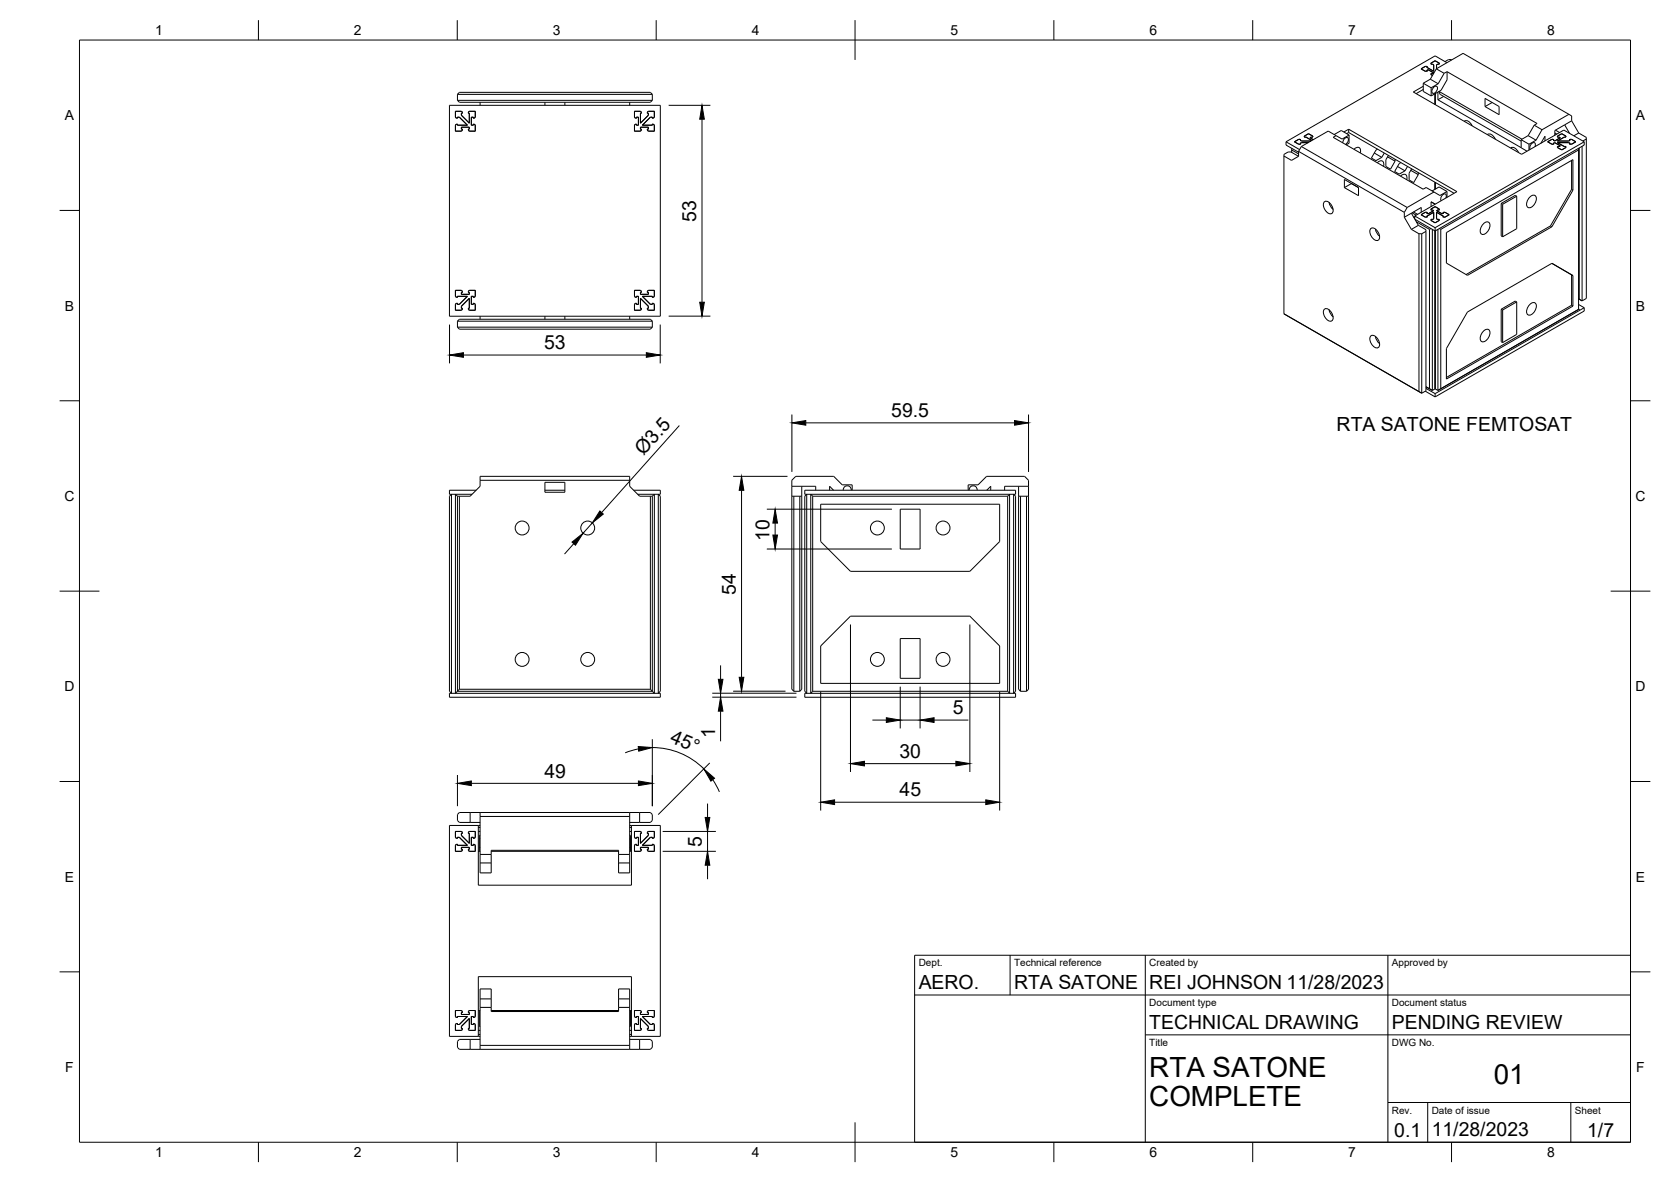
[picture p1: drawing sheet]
<svg xmlns="http://www.w3.org/2000/svg" width="420mm" height="297mm" viewBox="0 0 420 297" stroke-linecap="round" stroke-linejoin="round" font-family="sans-serif">
<!-- layer: Visible -->
<g fill="none" stroke="#000" stroke-width=".25">
<path d="M359.6 19.9l-1.7 1M359.6 19.9l2 1.1M361.1 17.3l6.8-3.9 27.3 15.7v1.3M361.1 17.3l2 1.1M361.1 17.3l-1.5 2.6M361.2 17.3v-1l.7-.2v-.2l-1.1-.6-1 .6v.2l.7 .2v1.6l-1.8-1 .2-.1-.2-.1h-.3l-1.1 .6 1.1 .6h.3l.4-.4 1.4 .8-.7 .2v.2l.4 .3M363.1 18.4l-1.5 2.6M363.8 15.8l-3-1.8-37.4 21.6M363.9 18v2.1l-1.5 2.6-2.5 1.4M363.9 18l-.8 .4M363.9 18l22.6 13-.7 .5M365 15h-.8l-.9 .5"/>
<path d="M113 26.5h53v53h-53zM114.5 28h1.5l.3 .2v.3h-.3v.5l2 2v-2.5h-.2v-.3l.2-.2h1.5v1.4l-.2 .3h-.3v-.3h-.5v2.1h.5v-.3l.5 .3v1.5h-1.5l-.2-.3v-.2h.2v-.5h-2v.5h.3l-.3 .5h-1.5v-1.5l.3-.3h.2v.3h2.5l-2-2.1h-.5v.3l-.5-.3zM115 23.7v1.5M115 23.7l.5-.5h48l.5 .5M115 23.7h49M115 25.2l.5 .5h48l.5-.5M115 25.2h49M120.7 25.7v.8M137 25.7v.8M142 25.7v.8M158.3 25.7v.8M159.5 28h1.5l.3 .2v.3h-.3v2.5l2-2v-.5h-.2l.2-.5h1.5v1.4l-.2 .3h-.3v-.3h-.5l-2 2.1h2.5v-.3h.3l.2 .3v1.5h-1.5l-.2-.3v-.2h.2v-.5h-2v.5h.3l-.3 .5h-1.5v-1.5l.3-.3h.2v.3h.5v-2.1h-.5v.3l-.5-.3z"/>
<path d="M164 23.7v1.5M322.8 39.2l1.9 1.1 1.8-1M323.4 35.6v.9l3.1 1.8M323.4 35.6l3.4 2M324.8 37.7l1.7 1M324.8 37.3v1M326.5 39.3l-1.9-1.1h-.7l-1.1 .6v40.1M326.5 38l26.6 15.4M326.5 38v1.3M327.2 36.8l26.6 15.3M327.2 36.8l-.7 1.2M329.6 35.4h-2.3l-.4-.2 .2-.1-.6-.1-1 .6 1 .6 .6-.1-.2-.1 .4-.2h1.6"/>
<path d="M330.2 35.1l-.8-.5 .7-.2v-.2l-1.1-.6-1 .6v.2h.3l1.6 .9M335.5 33.8l1.7-1 2 1.1M335.9 34.1l-.7 .4 22.6 13 .8-.4 2 1.1M335.9 34.1l-1.9-1.2-6.8 3.9M337.6 35.9l.3-.8a.7 .7 0 0 1 1.1-.3l-.1 .9-.6 .6M339.1 32.5l27.2 15.7-10.6 6.1M339.1 32.5v.8M339.1 33.3l26.5 15.3M339.1 33.3l-.5 .3M339.1 32.5l-1.2 .7M339.2 33.9l-1.7 1.1-1.6-.9M339.2 33.9v2.1l-.7 .4"/>
<path d="M340.5 37.5a.92 .92 0 0 1 1.3-.4 .92 .92 0 0 1 .2 1.3M345.5 38.4l1.9 1.1M346.4 37.5l-.4 .2-1.2 2 1.2 .7 1.4-.9M348.1 38.5l-.7 1M348.9 39.4l1.9 1.1M349.1 39.1l-.6 1v1.7l1.1 .7 1.2-2M357.9 22.5l-1.8 1M357.9 21.7l-2.5 1.4 27.2 15.7 10.6-6.1 5.1 2.9M357.9 20.9v2.1l2 1.1M357.9 20.9l2 1.2M359.9 22.1v2M360.5 22l.7-.3a1.16 1.16 0 0 1-1 1.7 1.01 1.01 0 0 1 .3-1.4z"/>
<path d="M360.8 23.5v2.8M361.5 23.1v2M361.5 25.1l21 12M361.6 21l-1.7 1.1M361.9 22.9l.4 .9 20.2 11.7M363 24.2l-1.5 .9M368.2 30.5a1.5 1.5 0 0 1 2 1.1M373.4 24.7l3.5 2.1v2l-3.5-2zM374 33.8a1.5 1.5 0 0 1 2 1.2M375.2 25.8l-1.8 1M379.8 37.2a1.5 1.5 0 0 1 2 1.1M382.5 35.1v2l1.5 .9"/>
<path d="M382.5 35.1l2 1.1M384.2 34.1l-1.7 1M384.2 34.1l2 1.1M384.5 36.2v1.5M385.8 31.5l1.9 1.1M385.8 31.5l-1.6 2.6M385.9 36.9a.64 .64 0 0 0-.3-1.1l-.5 .3-.4 .6 .1 .8M386.2 35.2l-1.7 1M387.7 32.6l-1.5 2.6M388.5 35.4v-1.2l-1.1 1.8M389.1 35.6l1.1-.6 .5 .1-.2 .1 .4 .2 1.4-.8-.7-.2v-.2l1.1-.6 1 .6v.2h-.3l-1.8 1h2.8l.4-.2-.2-.1 .6-.1 1 .6-1 .6-.6-.1 .2-.1-.4-.2h-2.8l1.8 1.1h.3v.2l-1 .6-1.1-.6v-.2l.7-.3-1.4-.8-.4 .2 .2 .1-.5 .1zM390.9 33.8l.2 .1"/>
<path d="M390.9 33.4l.5 .3M391.1 32.7l1 .6M393.4 31.4l-2.5 1.4v1.2M393.4 31.4l1.3 2.1M394.5 28.7l-6.8 3.9M395.2 30.4l1.8 3M395.2 30.4l-1.8 1M396.9 37.3v40.5M396.9 37.7l-34.6 19.9M397 33.4l1.9 1.1v40.5l-1.1 .6M397 33.4l-1.3 .7M397.1 37.2v38"/>
<path d="M397.8 36.8v38.8M398.3 35.6v.9l-37.5 21.5-5-2.9M398.3 35.6l-37.5 21.6M398.9 34.9l-.9 .5M333 50.7a1.5 1.5 0 0 1 2 1.2 1.34 1.34 0 0 1-.3 1.8 2.17 2.17 0 0 1-1.7-3zM334.2 50.8l.2 .8 .8 1M338 47.1v-2l3.6 2M338 47.1l3.6 2.1v-2.1M339.8 46.1l1.8 1M339.8 46.1l-1.8 1M339.8 46.1h.1M344.7 57.4a1.5 1.5 0 0 1 2 1.2 1.34 1.34 0 0 1-.3 1.8 2.17 2.17 0 0 1-1.7-3z"/>
<path d="M345.8 57.6l.3 .8 .8 1M346.3 40.9a.91 .91 0 0 1 1.3-.4 .91 .91 0 0 1 .3 1.3M350.8 40v.5M351.4 41.8l1.9 1.1M352.2 44.2a.9 .9 0 0 1 1.2-.3 .9 .9 0 0 1 .3 1.2M352.2 40.9l-.4 .2-1.1 2 1.1 .7 1.5-.9M353.1 54.6l1.8 3M353.1 53.4v1.2M353.8 52.1l-.7 1.3M353.9 41.8l-.6 1.1M354.7 42.8l1.9 1.1M354.9 57.6l1.9 1.1"/>
<path d="M354.9 53.6l1.7 3M354.9 53.6l-1.8 1M354.9 42.4l-.6 1.1v1.7l1.2 .7 1.1-2M355 53.5l1.1 .6M355.4 53.3l1 .6M355.4 54.5l.3 .2M355.7 54.3v.7M355.7 54.3l5.1 2.9M356.1 55.7l3.3 1.9M356.6 43.4v.5M356.6 56.6l1.9 1.1v40.5l-1 .6M356.6 56.6l-1.7 1"/>
<path d="M356.8 58.7v39.7M356.8 58.7h.7M357.3 54l1.1-.7h.3l.2 .2-.2 .1 .4 .1 1.4-.8-.3-.2-.2 .1-.2-.3 1-.6 1.1 .6-.2 .3-.2-.1-.3 .2 1.4 .8 .4-.1-.2-.1 .2-.2h.3l1.1 .7-1.1 .6h-.3l-.2-.1 .2-.1-1.8-1.1v1.7l.3 .2 .2-.1 .2 .3-1.1 .6-1-.6 .2-.3 .2 .1 .3-.2v-1.7l-1.8 1.1 .2 .1-.2 .1h-.3zM357.4 53.3v-1.2l-2.5 1.5M357.5 58.7v40.1M358.5 58.2l-1 .5M359.4 57.6v40.1M359.8 57.4l-.4 .2M360.1 48l1.7-1 2 1.1M360.2 57.6v40.5M360.6 48.2l-6.8 3.9M360.8 51.3l-1-.6v1.2"/>
<path d="M360.8 45.8v1.7M360.8 57.2v40.5M361.5 57.6v40.5M361.9 57.4l.4 .2M362.3 57.6v40.1l-.8 .4M363.5 49.8a.64 .64 0 0 0-.3-1.1l-.5 .3-.4 .6 .1 .8M363.8 48.1l-1.7 1-1.5-.9M363.8 48.1v1.5M373 56.2a.9 .9 0 0 1 1.6 0 2.27 2.27 0 0 1-1.9 2.7 1.51 1.51 0 0 1 0-2.3zM377.5 51.1l.3 .2M377.5 51.1v8.2l.3 .2M377.8 51.3v8.2"/>
<path d="M381.4 49.3l-3.6 2M381.4 49.3l-.4-.2-3.5 2M381.4 49.3v8.2l-3.6 2M384.7 49.5a.9 .9 0 0 1 1.5 0 2.27 2.27 0 0 1-1.9 2.7 1.51 1.51 0 0 1 0-2.3zM389.8 56.8l.4 .2M389.8 56.8l-21.2 12.2M395.2 47.6l.3 .2M395.2 47.6l-5.4 9.2M395.2 40.3v7.3M395.5 47.8l-5.3 9.2M395.5 47.8v-7.7l-31.8 18.3v7.7l5.3 3.1 21.2-12.2M114.5 73h1.5l.3 .2v.3h-.3v.5h2v-.5h-.2l.2-.5h1.5v1.5l-.2 .2h-.3v-.2h-.5v2h.5v-.3l.5 .3v1.5h-1.5l-.2-.3v-.2h.2v-2.5l-2 2v.5h.3l-.3 .5h-1.5v-1.5l.3-.3h.2v.3h.5l2-2h-2.5v.2h-.2l-.3-.2z"/>
<path d="M120.7 79.5v.7M137 79.5v.7M142 79.5v.7M158.3 79.5v.7M159.5 73h1.5l.3 .2v.3h-.3v.5h2v-.5h-.2l.2-.5h1.5v1.5l-.2 .2h-.3v-.2h-2.5l2 2h.5v-.3l.5 .3v1.5h-1.5l-.2-.3v-.2h.2v-.5l-2-2v2.5h.3v.2l-.3 .3h-1.5v-1.5l.3-.3h.2v.3h.5v-2h-.5v.2l-.5-.2zM322.8 78.9l34.7 19.9M333 77.7a1.5 1.5 0 0 1 2 1.2 1.34 1.34 0 0 1-.3 1.8 2.17 2.17 0 0 1-1.7-3zM334.2 77.8l.2 .8 .8 1M377.5 77.7v8.2l.3 .2M377.5 77.7l.3 .2M377.8 77.9v8.2M381.4 75.9v8.1l-3.6 2.1"/>
<path d="M381.4 75.9l-3.6 2M381.4 75.9l-.4-.2-3.5 2M384.7 76.5a.9 .9 0 0 1 1.5 0 2.27 2.27 0 0 1-1.9 2.7 1.51 1.51 0 0 1 0-2.3zM395.2 76.7l.3 .2M395.2 76.7l-31.5 18.2M395.5 69.3l-5.3-3.1-21.2 12.2-5.3 9.2v7.7l31.8-18.4M395.5 69.3v7.6M395.5 69.3l-.3-.2v7.6M396.9 77.8h.1M396.9 76.5l1.4 .8M396.9 77.8l-35.4 20.3M397.1 75.2l.7 .4"/>
<path d="M397.1 75.2l-.2-.1 .9 .5M398.3 77.3v.9l-37.5 21.5M398.3 77.3l-37.5 21.6M115 80.7v1.5M115 82.2l.5 .5h48l.5-.5M115 82.2h49M115 80.7l.5-.5h48l.5 .5M115 80.7h49M164 80.7v1.5M344.7 84.4a1.5 1.5 0 0 1 2 1.2 1.34 1.34 0 0 1-.3 1.8 2.17 2.17 0 0 1-1.7-3zM345.8 84.6l.3 .8 .8 .9M358.4 98.3l2.4 1.4"/>
<path d="M358.5 97.6l2.3 1.3M359.4 97.7l-.9-.5 1.7 .9M359.4 97.7l.8 .4M360.8 98.9v.8M360.8 97.7l-.6 .4M360.8 97.7l.7 .4M373 83.2a.9 .9 0 0 1 1.6 0 2.27 2.27 0 0 1-1.9 2.7 1.51 1.51 0 0 1 0-2.3zM113 124.7l.5-.5v50l-.5-.5zM115 124.7v49M115 124.7h3.2l2.5-2.5v-2.5h37.6v2.5l2.5 2.5h3.2M115 124.7l-.5-.5v50l.5-.5M115.5 124.7v48.5"/>
<path d="M119.7 123.2h-6.7v1h5.7M120.7 120.7h37.6M137 121.2h5v2.5h-5zM137 123.2h5M159.3 123.2h6.7v1h-5.7M163.5 124.7v48.5M164 124.7v49M164 124.7l.5-.5v50l-.5-.5M165.5 124.2l.5 .5v49l-.5 .5zM199.1 124.7h2.5M199.1 122.2h6v1M199.6 124.7v49"/>
<path d="M201.1 124.7v49M201.6 122.2v51l-.5 .5M202.4 123.2h53v1h-53zM202.8 124.2v50l-.4-.5v-49zM204.3 124.7h49.1M204.3 124.7v49M204.3 124.7l-.4-.5v50l.4-.5M206.4 126.7h45v9.4l-7.5 7.5h-30.1l-7.4-7.5zM208.6 123.2v-1l1 1M214 123.2a1.01 1.01 0 0 0-1-1.1 1.01 1.01 0 0 0-1 1.1M214.3 123.2v-1.4h-2.5l-2.2-2.1h-9.5l-1 1v52.5l.5 .5M226.4 128h5v10h-5z"/>
<path d="M243.4 123.2v-1.4h2.5l2.2-2.1h9.5l1 1v52.5l-.5 .5M243.7 123.2a1.01 1.01 0 0 1 1-1.1 1.01 1.01 0 0 1 1 1.1M248.1 123.2l1-1v1M253.4 124.7v49M253.4 124.7l.5-.5v50l-.5-.5M254.9 124.2l.5 .5v49l-.5 .5zM256.1 124.7h2.5M256.1 122.2v51l.5 .5M256.6 124.7v49M258.1 124.7v49M258.6 122.2h-6v1M113 174.2h53v1h-53z"/>
<path d="M115 173.7h49M115.5 173.2l-.5 .5M115.5 173.2h48M163.5 173.2l.5 .5M199.6 173.7h1.5M202.4 174.2h53v1h-53zM204.3 173.7h49.1M206.4 162.3l7.4-7.5h30.1l7.5 7.5v9.4h-45zM226.4 160.5h5v10h-5zM256.6 173.7h1.5M114.5 208.9h1.5l.3 .3v.2h-.3v.5l2 2v-2.5h-.2v-.2l.2-.3h1.5v1.5l-.2 .3h-.3v-.3h-.5v2h.5v-.2l.5 .2v1.5h-1.5l-.2-.2v-.3h.2v-.5h-2v.5h.3l-.3 .5h-1.5v-1.5l.3-.2h.2v.2h2.5l-2-2h-.5v.3l-.5-.3zM118.2 204.2v2.5"/>
<path d="M120.3 213.9h.4M120.3 208.9h.4M120.3 207.9h.4M120.3 207.4v15h38.5v-15M120.5 213h.2M120.5 210.8h.2M120.7 206.7h-5.2l-.5-.5v-1.5l.5-.5h48l.5 .5v1.5l-.5 .5h-5.2M120.7 204.2v15.2h2.8v-5.7h32v5.7h2.8v-15.2M120.7 207.4h-7.7v53h7.7M120.7 209.9h-.2v4M120.7 205.2h37.6M120.7 214.7h2.8"/>
<path d="M120.7 216.9h2.8M123.5 213.9h32M155.5 214.7h2.8M155.5 216.9h2.8M158.3 207.4h7.7v53h-7.7M158.3 213.9h.5M158.3 208.9h.5M158.3 209.9h.2v4M158.3 207.9h.5M158.3 213h.2M158.3 210.8h.2M159.5 208.9h1.5l.3 .3v.2h-.3v2.5l2-2v-.5h-.2l.2-.5h1.5v1.5l-.2 .3h-.3v-.3h-.5l-2 2h2.5v-.2h.3l.2 .2v1.5h-1.5l-.2-.2v-.3h.2v-.5h-2v.5h.3l-.3 .5h-1.5v-1.5l.3-.2h.2v.2h.5v-2h-.5v.3l-.5-.3z"/>
<path d="M160.8 204.2v2.5M114.5 253.9h1.5l.3 .3v.3h-.3v.4h2v-.4h-.2l.2-.6h1.5v1.5l-.2 .3h-.3v-.3h-.5v2.1h.5v-.3l.5 .3v1.4h-1.5l-.2-.2v-.2h.2v-2.5l-2 1.9v.6h.3l-.3 .4h-1.5v-1.4l.3-.3h.2v.3h.5l2-2.1h-2.5v.3h-.2l-.3-.3zM120.3 253.9h.4M120.3 258.9h.4M120.3 260h.4M120.5 253.9v4h.2M120.7 253.2h2.8M120.7 251h2.8M123.5 253.9h32M155.5 253.2h2.8M155.5 251h2.8M158.3 253.9h.5"/>
<path d="M158.3 258.9h.5M158.3 260h.5M158.5 253.9v4h-.2M159.5 253.9h1.5l.3 .3v.3h-.3v.4h2v-.4h-.2l.2-.6h1.5v1.5l-.2 .3h-.3v-.3h-2.5l2 2.1h.5v-.3l.5 .3v1.4h-1.5l-.2-.2v-.2h.2v-.6l-2-1.9v2.5h.3v.2l-.3 .2h-1.5v-1.4l.3-.3h.2v.3h.5v-2.1h-.5v.3l-.5-.3zM118.2 261.2v2.5M120.3 260.4v-15h38.5v15M120.7 261.2h-5.2l-.5 .5v1.5l.5 .5h48l.5-.5v-1.5l-.5-.5h-5.2M120.7 263.7v-15.2h2.8v5.7h32v-5.7h2.8v15.2M120.7 262.7h37.6M160.8 261.2v2.5"/>
<circle cx="131.3" cy="132.7" r="1.75"/>
<circle cx="147.8" cy="132.7" r="1.75"/>
<circle cx="220.6" cy="132.7" r="1.75"/>
<circle cx="237.1" cy="132.7" r="1.75"/>
<circle cx="131.3" cy="165.7" r="1.75"/>
<circle cx="147.8" cy="165.7" r="1.75"/>
<circle cx="220.6" cy="165.7" r="1.75"/>
<circle cx="237.1" cy="165.7" r="1.75"/>
</g>
<!-- layer: Visible Narrow -->
<path d="M361.9 23l20.8 12" fill="none" stroke="#000" stroke-width=".25"/>
<!-- layer: BORDER -->
<g fill="none" stroke="#000" stroke-width=".25">
<path d="M20 10.1h390v276.9h-390zM65 5.1v5M115 5.1v5M165 5.1v5M215 5.1v10M265 5.1v5M315 5.1v5M365 5.1v5M15 52.9h5M410 52.9h5M15 100.7h5M410 100.7h5"/>
<path d="M15 148.6h10M405 148.6h10M15 196.4h5M410 196.4h5M15 244.2h5M410 244.2h5M65 287v5M115 287v5M165 287v5M215 282.1v9.9M265 287v5M315 287v5"/>
<path d="M365 287v5"/>
</g>
<!-- layer: TITLEBLOCK -->
<path d="M230 240.1h180v46.9h-180zM230 250h180M254 240.1v9.9M288 240.1v46.9M349 240.1v46.9M288 260.1h122M349 277.1h61M359 277.1v9.9M395 277.1v9.9" fill="none" stroke="#000" stroke-width=".25"/>
<!-- layer: FD_Dimensions -->
<g fill="none" stroke="#000" stroke-width=".25">
<path d="M168.1 26.5h10.5M176.5 30v46M168.1 79.4h10.5M113 81.6v9.7M116.5 89.2h46M166 81.6v9.7M170.8 106.9l-19.5 21.9M184.3 119.7h13.7M199.1 104.2v14.4M202.6 106.3h52.5M258.6 104.2v14.4M144.3 136.6l-2.4 2.6"/>
<path d="M148.9 131.4l-2.3 2.6M186.5 123.2v47M192.8 138h31.5M192.8 128h31.5M194.9 131.5v3M213.8 156.9v37.1M243.9 156.9v37.1M179.1 174.2h21.2M179.1 175.2h21.2M181.2 167.2v3.5M181.2 174.2v1M181.2 178.7v7.6"/>
<path d="M184.3 173.7h13.2M206.4 173.8v29.9M226.4 172.6v10.5M231.4 172.6v10.5M251.4 173.8v29.9M115 194.8v7.8M118.5 196.9h42M160.5 188.2l-3.3 1M164 185.8v16.8M164 187.9a18.3 18.3 0 0 1 13 5.3M178.5 191.7l-13 13M179.2 195.9l1.7 3.1"/>
<path d="M217.4 191.9h22.9M219.4 181h3.5M226.4 181h5M234.9 181h8.6M166.6 213.9h13.4M166.6 208.9h13.4M177.9 201.9v3.5M177.9 208.9v5M177.9 217.4v3.5M209.8 201.6h38.1"/>
</g>
<g fill="#000" stroke="#000" stroke-width=".25">
<path d="M176.5 26.5l.6 3.5h-1.2zM175.9 76h1.2l-.6 3.4zM113 89.2l3.5-.6v1.2zM162.5 88.6l3.5 .6-3.5 .6zM199.1 106.3l3.5-.6v1.2zM255.1 105.7l3.5 .6-3.5 .6zM143.8 136.2l2.8-2.2-1.9 3zM150.8 128.4l.9 .8-2.8 2.2zM186.5 119.7l.5 3.5h-1.1zM194.3 134.5h1.2l-.6 3.5zM194.9 128l.6 3.5h-1.2zM180.6 170.7h1.2l-.6 3.5z"/>
<path d="M181.2 175.2l.6 3.5h-1.2zM185.9 170.2h1.1l-.5 3.5zM115 196.9l3.5-.6v1.1zM160.5 187.6l3.5 .3-3.4 .9zM160.5 196.3l3.5 .6-3.5 .5zM177 193.2l2.7 2.4-.9 .7zM213.8 191.9l3.6-.6v1.2zM222.9 180.4l3.5 .6-3.5 .6zM231.4 181l3.5-.6v1.2zM240.3 191.3l3.6 .6-3.6 .6zM177.9 213.9l.6 3.5h-1.2zM177.3 205.4h1.2l-.6 3.5z"/>
<path d="M206.4 201.6l3.4-.6v1.2zM247.9 201l3.5 .6-3.5 .6z"/>
</g>
<g font-size="7">
<text x="289" y="270.6">RTA SATONE</text>
<text x="375.6" y="272.3">01</text>
<text x="289" y="278.1">COMPLETE</text>
</g>
<g font-size="4.9">
<text x="175" y="55.7" transform="rotate(-90 175 55.7)">53</text>
<text x="136.8" y="87.8">53</text>
<text x="224.1" y="104.8">59.5</text>
<text x="336.1" y="108.3">RTA SATONE FEMTOSAT</text>
<text x="161.8" y="114.7" transform="rotate(-48 161.8 114.7)">Ø3.5</text>
<text x="193.4" y="135.8" transform="rotate(-90 193.4 135.8)">10</text>
<text x="185" y="149.4" transform="rotate(-90 185 149.4)">54</text>
<text x="239.5" y="179.5">5</text>
<text x="179.8" y="185.4" transform="rotate(-90 179.8 185.4)">1</text>
<text x="168.3" y="186.5" transform="rotate(23 168.3 186.5)">45°</text>
<text x="226.1" y="190.4">30</text>
<text x="136.9" y="195.4">49</text>
<text x="226.2" y="200.1">45</text>
<text x="176.4" y="212.8" transform="rotate(-90 176.4 212.8)">5</text>
<text x="231" y="248.5">AERO.</text>
<text x="255" y="248.5">RTA SATONE</text>
<text x="289" y="248.5">REI JOHNSON 11/28/2023</text>
<text x="289" y="258.6">TECHNICAL DRAWING</text>
<text x="350" y="258.6">PENDING REVIEW</text>
<text x="350.6" y="285.7">0.1</text>
<text x="360" y="285.5">11/28/2023</text>
<text x="399.1" y="285.7">1/7</text>
</g>
<g font-size="3.5">
<text x="39" y="8.8">1</text>
<text x="89" y="8.8">2</text>
<text x="139" y="8.8">3</text>
<text x="189" y="8.8">4</text>
<text x="239" y="8.8">5</text>
<text x="289" y="8.8">6</text>
<text x="339" y="8.8">7</text>
<text x="389" y="8.8">8</text>
<text x="16.3" y="30.2">A</text>
<text x="411.3" y="30.2">A</text>
<text x="16.3" y="78">B</text>
<text x="411.3" y="78">B</text>
<text x="16.2" y="125.9">C</text>
<text x="411.2" y="125.9">C</text>
<text x="16.2" y="173.7">D</text>
<text x="411.2" y="173.7">D</text>
<text x="16.3" y="221.6">E</text>
<text x="411.3" y="221.6">E</text>
<text x="16.4" y="269.4">F</text>
<text x="411.4" y="269.4">F</text>
<text x="39" y="290.8">1</text>
<text x="89" y="290.8">2</text>
<text x="139" y="290.8">3</text>
<text x="189" y="290.8">4</text>
<text x="239" y="290.8">5</text>
<text x="289" y="290.8">6</text>
<text x="339" y="290.8">7</text>
<text x="389" y="290.8">8</text>
</g>
<g font-size="2.5">
<text x="231" y="242.9">Dept.</text>
<text x="255" y="242.9">Technical reference</text>
<text x="289" y="242.9">Created by</text>
<text x="350" y="242.9">Approved by</text>
<text x="289" y="252.8">Document type</text>
<text x="350" y="252.8">Document status</text>
<text x="289" y="262.9">Title</text>
<text x="350" y="262.9">DWG No.</text>
<text x="350" y="279.9">Rev.</text>
<text x="360" y="279.9">Date of issue</text>
<text x="396" y="279.9">Sheet</text>
</g>
</svg>
